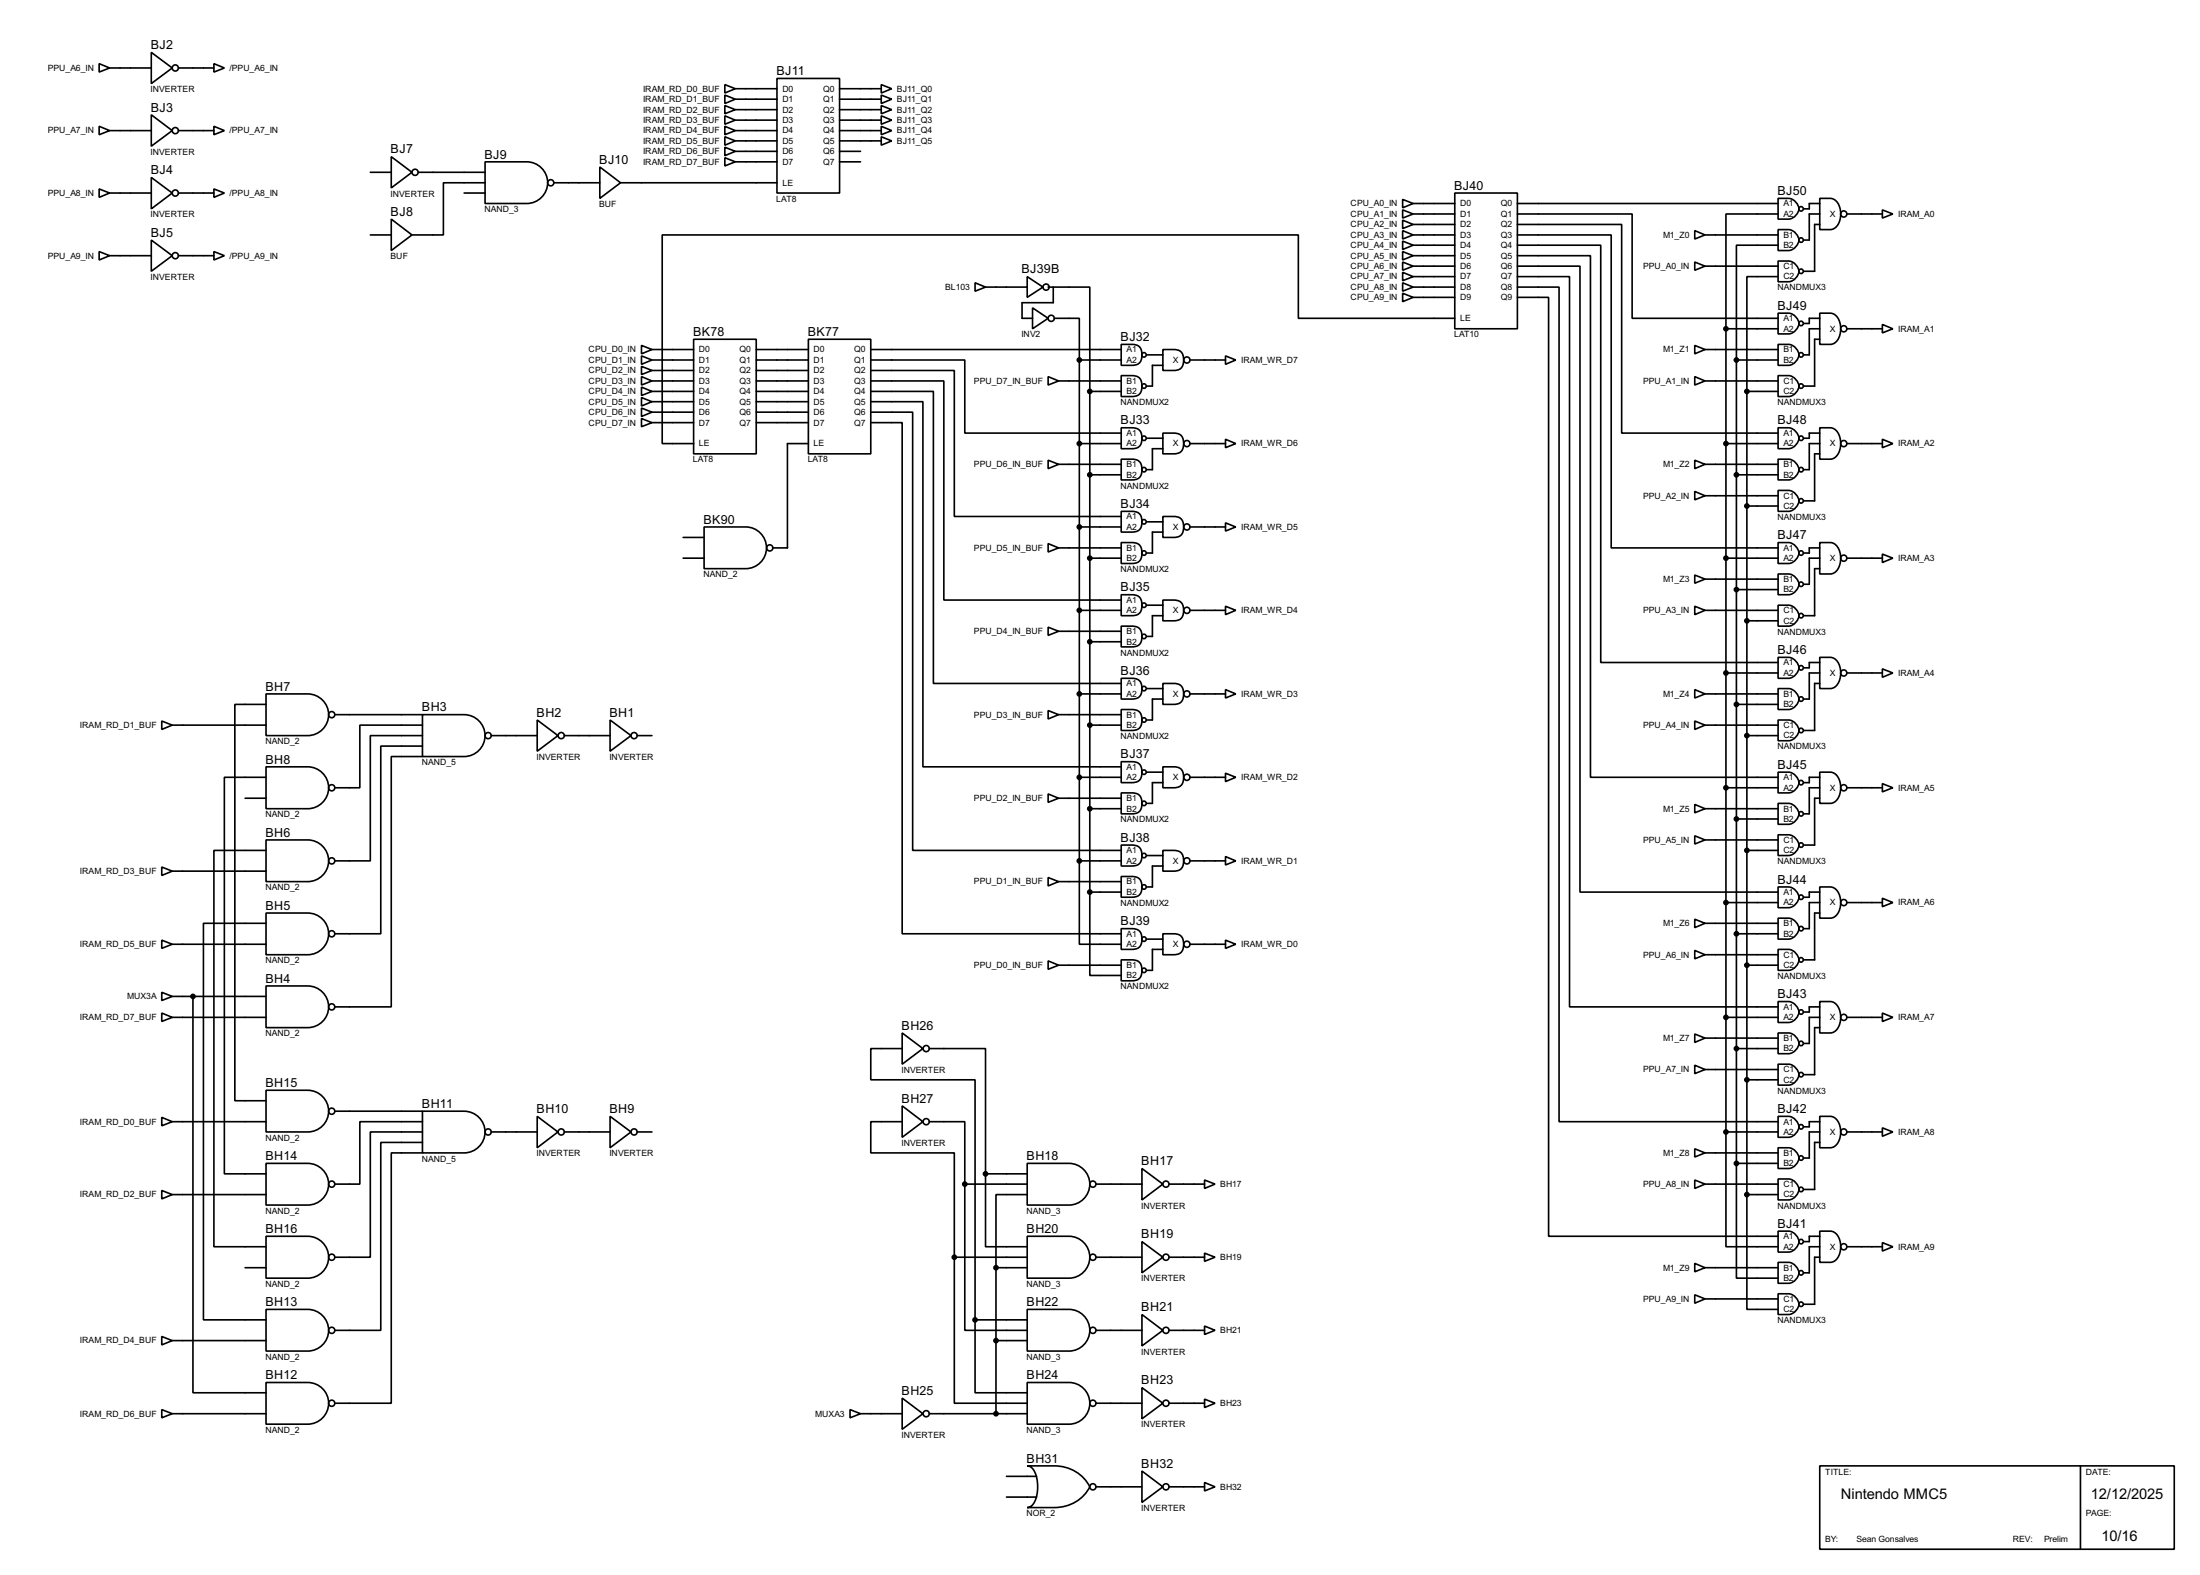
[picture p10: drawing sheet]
<svg xmlns="http://www.w3.org/2000/svg" width="536mm" height="383mm" viewBox="0 0 536 383" stroke-linecap="round" stroke-linejoin="round" font-family="sans-serif">
<g fill="none" stroke="#000" stroke-width=".4">
<path d="M24.2 15.5l2.5 1.1-2.5 1zM26.7 16.6h10.2M36.9 12.8l5.1 3.8-5.1 3.8zM43.5 16.6h8.6M52.1 15.5l2.6 1.1-2.6 1zM189.3 19.1h15.2v27.9h-15.2zM24.2 30.8l2.5 1-2.5 1zM26.7 31.8h10.2M36.9 28l5.1 3.8-5.1 3.8zM43.5 31.8h8.6M52.1 30.8l2.6 1-2.6 1zM95.3 38.2l5.1 3.8-5.1 3.8z"/>
<path d="M118.2 39.4h10.1a5.1 5.1 0 0 1 5.1 5.1 5.1 5.1 0 0 1-5.1 5.1h-10.1zM176.6 20.6l2.5 1-2.5 1.1zM176.6 23.2l2.5 1-2.5 1zM176.6 25.7l2.5 1-2.5 1zM176.6 28.2l2.5 1.1-2.5 1zM176.6 30.8l2.5 1-2.5 1zM176.6 33.3l2.5 1-2.5 1.1zM176.6 35.9l2.5 1-2.5 1zM176.6 38.4l2.5 1-2.5 1zM179.1 31.8h10.2M179.1 21.6h10.2M179.1 24.2h10.2"/>
<path d="M179.1 26.7h10.2M179.1 29.3h10.2M179.1 34.3h10.2M179.1 36.9h10.2M179.1 39.4h10.2M204.5 31.8h10.2M204.5 21.6h10.2M204.5 24.2h10.2M204.5 26.7h10.2M204.5 29.3h10.2M204.5 34.3h10.2M204.5 36.9h5.1"/>
<path d="M204.5 39.4h5.1M214.7 20.6l2.5 1-2.5 1.1zM214.7 23.2l2.5 1-2.5 1zM214.7 25.7l2.5 1-2.5 1zM214.7 28.2l2.5 1.1-2.5 1zM214.7 30.8l2.5 1-2.5 1zM214.7 33.3l2.5 1-2.5 1.1zM24.2 46l2.5 1-2.5 1.1zM26.7 47h10.2M36.9 43.2l5.1 3.8-5.1 3.9zM36.9 58.5l5.1 3.8-5.1 3.8zM43.5 47h8.6"/>
<path d="M52.1 46l2.6 1-2.6 1.1zM90.2 57.2h5.1M90.2 42h5.1M95.3 53.4l5.1 3.8-5.1 3.8zM101.9 42h16.3M113.1 47h5.1M118.2 44.5h-10.2v12.7h-7.6M134.9 44.5h11.2M146.1 40.7l5.1 3.8-5.1 3.8zM151.2 44.5h38.1M341.7 48.6l2.5 1-2.5 1zM341.7 51.1l2.5 1-2.5 1z"/>
<path d="M341.7 53.6l2.5 1.1-2.5 1zM341.7 56.2l2.5 1-2.5 1zM341.7 58.7l2.5 1-2.5 1.1zM344.2 49.6h10.2M344.2 52.1h10.2M344.2 54.7h10.2M344.2 57.2h10.2M344.2 59.7h10.2M354.4 47h15.2v33.1h-15.2zM369.6 52.1h28v25.4h35.5M369.6 54.7h25.4v50.8h38.1M369.6 57.2h22.9v76.2h40.6"/>
<path d="M369.6 59.7h20.3v101.6h43.2M369.6 49.6h63.5M412.8 56.2l2.5 1-2.5 1zM415.3 57.2h17.8M433.1 48.3h2.6a2.51 2.51 0 0 1 2.4 2.2 2.51 2.51 0 0 1-1.9 2.8l-3.1 .1zM433.1 55.9h2.6a2.81 2.81 0 0 1 2.4 3 3 3 0 0 1-2.4 2.1h-2.6zM433.1 52.1h-12.7v28M433.1 59.7h-10.1v28M443.3 48.3h2.5a3.3 3.3 0 0 1 2.6 3.8 3.3 3.3 0 0 1-2.6 3.8h-2.5zM443.3 49.6h-2.6v1.3h-1.2M443.3 52.1h-2.6v6.4h-1.2M443.3 54.7h-1.3v11.4h-2.5"/>
<path d="M449.9 52.1h8.6M458.5 51.1l2.6 1-2.6 1zM24.2 61.3l2.5 1-2.5 1zM26.7 62.3h10.2M43.5 62.3h8.6M52.1 61.3l2.6 1-2.6 1zM237.5 68.9l2.6 1-2.6 1zM240.1 69.9h10.1M250.2 67.4l3.9 2.5-3.9 2.5zM251.5 75l3.8 2.5-3.8 2.6zM255.3 69.9h10.2v25.4M256.6 69.9v3.8h-7.6v3.8h2.5"/>
<path d="M256.8 77.5h6.1v10.2M341.7 61.3l2.5 1-2.5 1zM341.7 63.8l2.5 1-2.5 1zM341.7 66.3l2.5 1.1-2.5 1zM341.7 68.9l2.5 1-2.5 1zM341.7 71.4l2.5 1-2.5 1.1zM344.2 62.3h10.2M344.2 64.8h10.2M344.2 67.4h10.2M344.2 69.9h10.2M344.2 72.4h10.2M354.4 77.5h-38.1v-20.3h-155v50.8h7.7"/>
<path d="M369.6 62.3h17.8v127h45.7M369.6 64.8h15.3v152.4h48.2M369.6 67.4h12.7v177.8h50.8M369.6 69.9h10.2v203.2h53.3M369.6 72.4h7.6v228.6h55.9M412.8 63.8l2.5 1-2.5 1zM415.3 64.8h17.8M433.1 63.6h2.6a2.51 2.51 0 0 1 2.5 2.2 2.51 2.51 0 0 1-2 2.7l-3.1 .1zM433.1 76.3h2.6a2.51 2.51 0 0 1 2.5 2.2 2.51 2.51 0 0 1-2 2.7l-3.1 .1zM433.1 67.4h-7.6v27.9M443.3 76.3h2.5a3.3 3.3 0 0 1 2.6 3.8 3.3 3.3 0 0 1-2.6 3.8h-2.5zM443.3 77.5h-2.6v1.3h-1.2"/>
<path d="M458.5 79l2.6 1.1-2.6 1zM156.3 84.1l2.5 1-2.5 1.1zM156.3 86.7l2.5 1-2.5 1zM156.3 89.2l2.5 1-2.5 1zM156.3 91.7l2.5 1.1-2.5 1zM156.3 94.3l2.5 1-2.5 1zM156.3 96.8l2.5 1-2.5 1.1zM156.3 99.4l2.5 1-2.5 1zM158.8 85.1h10.2M158.8 92.8h10.2M158.8 87.7h10.2M158.8 90.2h10.2"/>
<path d="M158.8 95.3h10.2M158.8 97.8h10.2M169 82.6h15.2v27.9h-15.2zM184.2 85.1h12.7M184.2 92.8h12.7M184.2 87.7h12.7M184.2 90.2h12.7M184.2 95.3h12.7M184.2 97.8h12.7M196.9 82.6h15.2v27.9h-15.2zM212.1 87.7h22.9v17.8h38.1M212.1 90.2h20.4v35.6h40.6"/>
<path d="M212.1 92.8h17.8v53.3h43.2M212.1 95.3h15.3v71.1h45.7M212.1 97.8h12.7v88.9h48.3M212.1 85.1h61M255.3 91.7l2.6 1.1-2.6 1zM257.9 92.8h15.2M262.9 87.7h10.2M262.9 87.7v121.9M265.5 95.3h7.6M265.5 95.3v121.9M273.1 83.9a7.5 7.5 0 0 1 4.1 .3 3.1 3.1 0 0 1 0 4.4 7.5 7.5 0 0 1-4.1 .4zM273.1 91.5a7.5 7.5 0 0 1 4.1 .3 3.1 3.1 0 0 1 0 4.4 7.5 7.5 0 0 1-4.1 .4z"/>
<path d="M279.5 86.4h3.8M283.3 85.1a7.4 7.4 0 0 1 4.1 .3 3.1 3.1 0 0 1 0 4.5 7.4 7.4 0 0 1-4.1 .3zM283.3 89h-2.6v5h-1.2M289.9 87.7h8.6M298.5 86.7l2.5 1-2.5 1zM412.8 91.7l2.5 1.1-2.5 1zM412.8 84.1l2.5 1-2.5 1.1zM415.3 85.1h17.8M415.3 92.8h17.8M420.4 80.1h12.7M420.4 80.1v195.5M423 87.7h10.1"/>
<path d="M423 87.7v195.6M425.5 95.3h7.6M425.5 95.3v195.6M433.1 83.9h2.6a2.54 2.54 0 0 1 2.4 2.2 2.54 2.54 0 0 1-1.9 2.8l-3.1 .1zM433.1 91.5h2.6a2.54 2.54 0 0 1 2.4 2.2 2.54 2.54 0 0 1-1.9 2.8l-3.1 .1zM443.3 80.1h-2.6v6.3h-1.2M443.3 82.6h-1.3v11.4h-2.5M449.9 80.1h8.6M156.3 101.9l2.5 1-2.5 1zM158.8 100.4h10.2M158.8 102.9h10.2M184.2 100.4h12.7"/>
<path d="M184.2 102.9h12.7M196.9 108h-5.1v25.4h-3.5M212.1 100.4h10.2v106.7h50.8M212.1 102.9h7.7v124.5h53.3M255.3 112.1l2.6 1-2.6 1zM257.9 113.1h15.2M262.9 108h10.2M265.5 115.6h7.6M273.1 104.2a7.5 7.5 0 0 1 4.1 .3 3.1 3.1 0 0 1 0 4.4 7.5 7.5 0 0 1-4.1 .4zM273.1 111.8a7.5 7.5 0 0 1 4.1 .3 3.1 3.1 0 0 1 0 4.4 7.6 7.6 0 0 1-4.1 .4zM279.5 106.7h3.8M283.3 105.5a7.4 7.4 0 0 1 4.1 .3 3.1 3.1 0 0 1 0 4.4 7.5 7.5 0 0 1-4.1 .3z"/>
<path d="M283.3 109.3h-2.6v5.1h-1.2M289.9 108h8.6M298.5 107l2.5 1-2.5 1zM412.8 119.7l2.5 1-2.5 1zM412.8 112.1l2.5 1-2.5 1zM415.3 113.1h17.8M420.4 108h12.7M423 115.6h10.1M433.1 104.2h2.6a2.54 2.54 0 0 1 2.4 2.2 2.54 2.54 0 0 1-1.9 2.8l-3.1 .1zM433.1 111.8h2.6a2.51 2.51 0 0 1 2.4 2.2 2.51 2.51 0 0 1-1.9 2.8l-3.1 .1zM433.1 119.4h2.6a2.81 2.81 0 0 1 2.4 3 3 3 0 0 1-2.4 2.1h-2.6zM443.3 104.2h2.5a3.4 3.4 0 0 1 2.6 3.8 3.3 3.3 0 0 1-2.6 3.8h-2.5z"/>
<path d="M443.3 108h-2.6v6.4h-1.2M443.3 105.5h-2.6v1.2h-1.2M443.3 110.5h-1.3v11.5h-2.5M449.9 108h8.6M458.5 107l2.6 1-2.6 1zM166.4 135.9h5.1M166.4 130.9h5.1M171.5 128.3h10.2a5.1 5.1 0 0 1 5 5.1 5.1 5.1 0 0 1-5 5.1h-10.2zM255.3 132.4l2.6 1-2.6 1zM257.9 133.4h15.2M262.9 128.3h10.2M265.5 135.9h7.6"/>
<path d="M273.1 124.5a7.5 7.5 0 0 1 4.1 .3 3.1 3.1 0 0 1 0 4.4 7.6 7.6 0 0 1-4.1 .4zM273.1 132.1a7.5 7.5 0 0 1 4.1 .3 3.1 3.1 0 0 1 0 4.5 7.5 7.5 0 0 1-4.1 .3zM279.5 127.1h3.8M283.3 125.8a7.4 7.4 0 0 1 4.1 .3 3.1 3.1 0 0 1 0 4.4 7.4 7.4 0 0 1-4.1 .4zM283.3 129.6h-2.6v5.1h-1.2M289.9 128.3h8.6M298.5 127.3l2.5 1-2.5 1zM415.3 120.7h17.8M420.4 135.9h12.7M425.5 123.2h7.6M433.1 132.1h2.6a2.81 2.81 0 0 1 2.4 3 3 3 0 0 1-2.4 2.1h-2.6zM433.1 139.8h2.6a2.51 2.51 0 0 1 2.5 2.2 2.51 2.51 0 0 1-2 2.7l-3.1 .1z"/>
<path d="M443.3 132.1h2.5a3.3 3.3 0 0 1 2.6 3.8 3.4 3.4 0 0 1-2.6 3.9h-2.5zM443.3 135.9h-2.6v6.4h-1.2M443.3 133.4h-2.6v1.3h-1.2M443.3 138.5h-1.3v11.4h-2.5M449.9 135.9h8.6M458.5 134.9l2.6 1-2.6 1.1zM255.3 152.7l2.6 1-2.6 1zM257.9 153.7h15.2M262.9 148.6h10.2M265.5 156.3h7.6M273.1 144.8a7.5 7.5 0 0 1 4.1 .3 3.1 3.1 0 0 1 0 4.5 7.5 7.5 0 0 1-4.1 .3zM273.1 152.5a7.6 7.6 0 0 1 4.1 .3 3.1 3.1 0 0 1 0 4.4 7.5 7.5 0 0 1-4.1 .3z"/>
<path d="M279.5 147.4h3.8M283.3 146.1a7.5 7.5 0 0 1 4.1 .3 3.1 3.1 0 0 1 0 4.4 7.4 7.4 0 0 1-4.1 .4zM283.3 149.9h-2.6v5.1h-1.2M289.9 148.6h8.6M298.5 147.6l2.5 1-2.5 1.1zM412.8 147.6l2.5 1-2.5 1.1zM412.8 140l2.5 1-2.5 1zM415.3 141h17.8M415.3 148.6h17.8M423 143.6h10.1M425.5 151.2h7.6M433.1 147.4h2.6a2.54 2.54 0 0 1 2.4 2.2 2.54 2.54 0 0 1-1.9 2.8l-3.1 .1z"/>
<path d="M39.4 175.6l2.6 1-2.6 1zM42 176.6h22.8M64.8 169h10.2a5.1 5.1 0 0 1 5.1 5 5.1 5.1 0 0 1-5.1 5.1h-10.2zM64.8 171.5h-7.6v96.5h7.6M81.6 174h21.3M102.9 174h10.2a5.1 5.1 0 0 1 5.1 5.1 5.1 5.1 0 0 1-5.1 5.1h-10.2zM102.9 176.6h-15.2v15.2h-6.1M102.9 179.1h-12.7v30.5h-8.6M119.7 179.1h11.2M130.9 175.3l5 3.8-5 3.8zM137.5 179.1h11.1M148.6 175.3l5.1 3.8-5.1 3.8z"/>
<path d="M155.2 179.1h3.6M255.3 173l2.6 1-2.6 1.1zM257.9 174h15.2M262.9 169h10.2M265.5 176.6h7.6M273.1 165.2a7.6 7.6 0 0 1 4.1 .3 3.1 3.1 0 0 1 0 4.4 7.5 7.5 0 0 1-4.1 .3zM273.1 172.8a7.5 7.5 0 0 1 4.1 .3 3.1 3.1 0 0 1 0 4.4 7.5 7.5 0 0 1-4.1 .4zM279.5 167.7h3.8M283.3 166.4a7.4 7.4 0 0 1 4.1 .3 3.1 3.1 0 0 1 0 4.5 7.4 7.4 0 0 1-4.1 .3zM283.3 170.2h-2.6v5.1h-1.2M289.9 169h8.6M298.5 167.9l2.5 1.1-2.5 1z"/>
<path d="M412.8 175.6l2.5 1-2.5 1zM412.8 167.9l2.5 1.1-2.5 1zM415.3 169h17.8M415.3 176.6h17.8M420.4 163.9h12.7M423 171.5h10.1M425.5 179.1h7.6M433.1 160.1h2.6a2.54 2.54 0 0 1 2.4 2.2 2.54 2.54 0 0 1-1.9 2.8l-3.1 .1zM433.1 167.7h2.6a2.54 2.54 0 0 1 2.4 2.2 2.54 2.54 0 0 1-1.9 2.8l-3.1 .1zM433.1 175.3h2.6a2.51 2.51 0 0 1 2.4 2.2 2.51 2.51 0 0 1-1.9 2.8l-3.1 .1zM443.3 160.1h2.5a3.3 3.3 0 0 1 2.6 3.8 3.3 3.3 0 0 1-2.6 3.8h-2.5zM443.3 163.9h-2.6v6.3h-1.2"/>
<path d="M443.3 161.3h-2.6v1.3h-1.2M443.3 166.4h-1.3v11.5h-2.5M449.9 163.9h8.6M458.5 162.9l2.6 1-2.6 1zM59.7 194.4h5.1M64.8 186.7h10.2a5.1 5.1 0 0 1 5.1 5.1 5.1 5.1 0 0 1-5.1 5.1h-10.2zM64.8 189.3h-10.1v96.5h10.1M102.9 184.2h-7.6v61h-13.7M102.9 181.7h-10.1v45.7h-11.2M255.3 193.3l2.6 1.1-2.6 1zM257.9 194.4h15.2M262.9 189.3h10.2"/>
<path d="M265.5 196.9h7.6M273.1 185.5a7.5 7.5 0 0 1 4.1 .3 3.1 3.1 0 0 1 0 4.4 7.5 7.5 0 0 1-4.1 .4zM273.1 193.1a7.5 7.5 0 0 1 4.1 .3 3.1 3.1 0 0 1 0 4.4 7.5 7.5 0 0 1-4.1 .4zM279.5 188h3.8M283.3 186.7a7.4 7.4 0 0 1 4.1 .3 3.1 3.1 0 0 1 0 4.5 7.4 7.4 0 0 1-4.1 .3zM283.3 190.6h-2.6v5h-1.2M289.9 189.3h8.6M298.5 188.3l2.5 1-2.5 1zM412.8 195.9l2.5 1-2.5 1zM415.3 196.9h17.8M420.4 191.8h12.7M423 199.4h10.1"/>
<path d="M433.1 188h2.6a2.51 2.51 0 0 1 2.4 2.2 2.51 2.51 0 0 1-1.9 2.8l-3.1 .1zM433.1 195.6h2.6a2.81 2.81 0 0 1 2.4 3 3 3 0 0 1-2.4 2.1h-2.6zM443.3 188h2.5a3.3 3.3 0 0 1 2.6 3.8 3.3 3.3 0 0 1-2.6 3.8h-2.5zM443.3 191.8h-2.6v6.4h-1.2M443.3 189.3h-2.6v1.3h-1.2M443.3 194.4h-1.3v11.4h-2.5M449.9 191.8h8.6M458.5 190.8l2.6 1-2.6 1zM39.4 211.1l2.6 1-2.6 1.1zM42 212.1h22.8M64.8 204.5h10.2a5.1 5.1 0 0 1 5.1 5.1 5.1 5.1 0 0 1-5.1 5.1h-10.2zM64.8 207.1h-12.7v96.5h12.7"/>
<path d="M255.3 213.7l2.6 1-2.6 1zM257.9 214.7h15.2M262.9 209.6v20.3h10.2M262.9 209.6h10.2M265.5 217.2v20.3h7.6M265.5 217.2h7.6M273.1 205.8a7.5 7.5 0 0 1 4.1 .3 3.1 3.1 0 0 1 0 4.4 7.5 7.5 0 0 1-4.1 .4zM273.1 213.4a7.5 7.5 0 0 1 4.1 .3 3.1 3.1 0 0 1 0 4.4 7.6 7.6 0 0 1-4.1 .4zM279.5 208.3h3.8M283.3 207.1a7.4 7.4 0 0 1 4.1 .3 3.1 3.1 0 0 1 0 4.4 7.5 7.5 0 0 1-4.1 .3zM283.3 210.9h-2.6v5.1h-1.2M289.9 209.6h8.6"/>
<path d="M298.5 208.6l2.5 1-2.5 1zM412.8 203.5l2.5 1-2.5 1zM415.3 204.5h17.8M420.4 219.8h12.7M425.5 207.1h7.6M433.1 203.3h2.6a2.51 2.51 0 0 1 2.5 2.2 2.51 2.51 0 0 1-2 2.7l-3.1 .1zM433.1 216h2.6a2.51 2.51 0 0 1 2.5 2.2 2.51 2.51 0 0 1-2 2.7l-3.1 .1zM443.3 216h2.5a3.3 3.3 0 0 1 2.6 3.8 3.3 3.3 0 0 1-2.6 3.8h-2.5zM443.3 219.8h-2.6v6.3h-1.2M443.3 217.2h-2.6v1.3h-1.2M449.9 219.8h8.6M458.5 218.7l2.6 1.1-2.6 1z"/>
<path d="M39.4 228.9l2.6 1-2.6 1zM42 229.9h22.8M64.8 222.3h10.2a5.1 5.1 0 0 1 5.1 5.1 5.1 5.1 0 0 1-5.1 5.1h-10.2zM64.8 224.8h-15.2v96.6h15.2M255.3 234l2.6 1-2.6 1zM257.9 235h15.2M273.1 226.1a7.5 7.5 0 0 1 4.1 .3 3.1 3.1 0 0 1 0 4.4 7.6 7.6 0 0 1-4.1 .4zM273.1 233.7a7.5 7.5 0 0 1 4.1 .3 3.1 3.1 0 0 1 0 4.5 7.5 7.5 0 0 1-4.1 .3zM279.5 228.7h3.8M283.3 227.4a7.4 7.4 0 0 1 4.1 .3 3.1 3.1 0 0 1 0 4.4 7.4 7.4 0 0 1-4.1 .4zM283.3 231.2h-2.6v5.1h-1.2M289.9 229.9h8.6"/>
<path d="M298.5 228.9l2.5 1-2.5 1zM412.8 231.4l2.5 1.1-2.5 1zM412.8 223.8l2.5 1-2.5 1.1zM415.3 224.8h17.8M415.3 232.5h17.8M423 227.4h10.1M425.5 235h7.6M433.1 223.6h2.6a2.54 2.54 0 0 1 2.4 2.2 2.54 2.54 0 0 1-1.9 2.8l-3.1 .1zM433.1 231.2h2.6a2.54 2.54 0 0 1 2.4 2.2 2.54 2.54 0 0 1-1.9 2.8l-3.1 .1zM443.3 222.3h-1.3v11.4h-2.5M39.4 241.6l2.6 1-2.6 1zM39.4 246.7l2.6 1-2.6 1z"/>
<path d="M42 242.6h22.8M42 247.7h22.8M47 242.6v96.5h17.8M64.8 240.1h10.2a5.1 5.1 0 0 1 5.1 5 5.1 5.1 0 0 1-5.1 5.1h-10.2zM219.8 251.5l5 3.8-5 3.8zM219.8 255.3h-7.7v7.6h25.4v58.5M226.4 255.3h13.7v30.5M412.8 259.4l2.5 1-2.5 1zM412.8 251.8l2.5 1-2.5 1zM415.3 252.8h17.8M420.4 247.7h12.7M423 255.3h10.1"/>
<path d="M433.1 243.9h2.6a2.54 2.54 0 0 1 2.4 2.2 2.54 2.54 0 0 1-1.9 2.8l-3.1 .1zM433.1 251.5h2.6a2.51 2.51 0 0 1 2.4 2.2 2.51 2.51 0 0 1-1.9 2.8l-3.1 .1zM433.1 259.1h2.6a2.81 2.81 0 0 1 2.4 3 3 3 0 0 1-2.4 2.1h-2.6zM443.3 243.9h2.5a3.4 3.4 0 0 1 2.6 3.8 3.3 3.3 0 0 1-2.6 3.8h-2.5zM443.3 247.7h-2.6v6.4h-1.2M443.3 245.2h-2.6v1.2h-1.2M443.3 250.2h-1.3v11.5h-2.5M449.9 247.7h8.6M458.5 246.7l2.6 1-2.6 1zM39.4 272.1l2.6 1-2.6 1zM42 273.1h22.8M64.8 265.5h10.2a5.1 5.1 0 0 1 5.1 5 5.1 5.1 0 0 1-5.1 5.1h-10.2z"/>
<path d="M81.6 270.6h21.3M102.9 270.6h10.2a5.1 5.1 0 0 1 5.1 5 5.1 5.1 0 0 1-5.1 5.1h-10.2zM102.9 273.1h-15.2v15.2h-6.1M102.9 275.6h-12.7v30.5h-8.6M102.9 278.2h-10.1v45.7h-11.2M119.7 275.6h11.2M130.9 271.8l5 3.8-5 3.9zM137.5 275.6h11.1M148.6 271.8l5.1 3.8-5.1 3.9zM155.2 275.6h3.6M219.8 269.3l5 3.8-5 3.8zM219.8 273.1h-7.7v7.6h20.4v25.4"/>
<path d="M226.4 273.1h8.6v15.2M412.8 279.7l2.5 1-2.5 1zM415.3 260.4h17.8M420.4 275.6v28h12.7M420.4 275.6h12.7M425.5 262.9h7.6M433.1 271.8h2.6a2.81 2.81 0 0 1 2.4 3 3 3 0 0 1-2.4 2.1h-2.6zM433.1 279.5h2.6a2.51 2.51 0 0 1 2.5 2.2 2.51 2.51 0 0 1-2 2.7l-3.1 .1zM443.3 271.8h2.5a3.3 3.3 0 0 1 2.6 3.8 3.4 3.4 0 0 1-2.6 3.9h-2.5zM443.3 275.6h-2.6v6.4h-1.2M443.3 273.1h-2.6v1.3h-1.2M443.3 278.2h-1.3v11.4h-2.5"/>
<path d="M449.9 275.6h8.6M458.5 274.6l2.6 1-2.6 1.1zM39.4 289.9l2.6 1-2.6 1zM42 290.9h22.8M64.8 283.3h10.2a5.1 5.1 0 0 1 5.1 5 5.1 5.1 0 0 1-5.1 5.1h-10.2zM102.9 280.7h-7.6v61h-13.7M235 288.3v35.6h15.2M235 288.3h15.2M240.1 285.8v17.8h10.1M240.1 285.8h10.1M250.2 283.3h10.2a5.1 5.1 0 0 1 5.1 5 5.1 5.1 0 0 1-5.1 5.1h-10.2zM250.2 290.9h-7.6v17.8"/>
<path d="M267 288.3h11.2M278.2 284.5l5.1 3.8-5.1 3.9zM284.8 288.3h8.6M293.4 287.3l2.6 1-2.6 1.1zM412.8 287.3l2.5 1-2.5 1.1zM415.3 288.3h17.8M415.3 280.7h17.8M423 283.3v27.9h10.1M423 283.3h10.1M425.5 290.9v27.9h7.6M425.5 290.9h7.6M433.1 287.1h2.6a2.54 2.54 0 0 1 2.4 2.2 2.54 2.54 0 0 1-1.9 2.8l-3.1 .1z"/>
<path d="M433.1 299.8h2.6a2.54 2.54 0 0 1 2.4 2.2 2.54 2.54 0 0 1-1.9 2.8l-3.1 .1zM443.3 299.8h2.5a3.3 3.3 0 0 1 2.6 3.8 3.3 3.3 0 0 1-2.6 3.8h-2.5zM59.7 308.7h5.1M64.8 301h10.2a5.1 5.1 0 0 1 5.1 5.1 5.1 5.1 0 0 1-5.1 5.1h-10.2zM64.8 318.8h10.2a5.1 5.1 0 0 1 5.1 5.1 5.1 5.1 0 0 1-5.1 5.1h-10.2zM232.5 306.1v35.6h17.7M232.5 306.1h17.7M242.6 308.7h7.6M242.6 308.7v35.5M250.2 301h10.2a5.1 5.1 0 0 1 5.1 5.1 5.1 5.1 0 0 1-5.1 5.1h-10.2zM250.2 318.8h10.2a5.1 5.1 0 0 1 5.1 5.1 5.1 5.1 0 0 1-5.1 5.1h-10.2zM267 306.1h11.2"/>
<path d="M278.2 302.3l5.1 3.8-5.1 3.8zM284.8 306.1h8.6M293.4 305.1l2.6 1-2.6 1zM412.8 315.3l2.5 1-2.5 1zM412.8 307.6l2.5 1.1-2.5 1zM415.3 308.7h17.8M415.3 316.3h17.8M433.1 307.4h2.6a2.54 2.54 0 0 1 2.4 2.2 2.54 2.54 0 0 1-1.9 2.8l-3.1 .1zM433.1 315h2.6a2.51 2.51 0 0 1 2.4 2.2 2.51 2.51 0 0 1-1.9 2.8l-3.1 .1zM443.3 306.1h-1.3v11.5h-2.5M443.3 303.6h-2.6v6.3h-1.2M443.3 301h-2.6v1.3h-1.2"/>
<path d="M449.9 303.6h8.6M458.5 302.6l2.6 1-2.6 1zM39.4 325.4l2.6 1-2.6 1.1zM42 326.4h22.8M64.8 336.6h10.2a5.1 5.1 0 0 1 5.1 5.1 5.1 5.1 0 0 1-5.1 5.1h-10.2zM237.5 321.4v17.7h12.7M237.5 321.4h12.7M242.6 326.4h7.6M250.2 336.6h10.2a5.1 5.1 0 0 1 5.1 5.1 5.1 5.1 0 0 1-5.1 5.1h-10.2zM267 323.9h11.2M278.2 320.1l5.1 3.8-5.1 3.8zM278.2 337.9l5.1 3.8-5.1 3.8z"/>
<path d="M284.8 323.9h8.6M293.4 322.9l2.6 1-2.6 1zM39.4 343.2l2.6 1-2.6 1zM42 344.2h22.8M207.1 343.2l2.5 1-2.5 1zM209.6 344.2h10.2M219.8 340.4l5 3.8-5 3.8zM226.4 344.2h23.8M245.2 359.5h7.3M250.2 356.9h6.6a9.5 9.5 0 0 1 8.7 5.1 9.5 9.5 0 0 1-8.7 5.1h-6.6a3.2 3.2 0 0 0 2.4-3.2 7.8 7.8 0 0 0-1.3-6.6zM267 341.7h11.2M278.2 358.2l5.1 3.8-5.1 3.8z"/>
<path d="M284.8 341.7h8.6M293.4 340.7l2.6 1-2.6 1zM443.3 356.9h86.3v20.3h-86.3zM506.8 356.9v20.3M245.2 364.5h7.3M267 362h11.2M284.8 362h8.6M293.4 361l2.6 1-2.6 1z"/>
<circle cx="42.7" cy="16.6" r=".75"/>
<circle cx="42.7" cy="31.8" r=".75"/>
<circle cx="42.7" cy="47" r=".75"/>
<circle cx="101.1" cy="42" r=".75"/>
<circle cx="134.1" cy="44.5" r=".75"/>
<circle cx="438.7" cy="50.9" r=".55"/>
<circle cx="438.7" cy="58.5" r=".55"/>
<circle cx="449.1" cy="52.1" r=".75"/>
<circle cx="42.7" cy="62.3" r=".75"/>
<circle cx="254.8" cy="69.9" r=".75"/>
<circle cx="256" cy="77.5" r=".75"/>
<circle cx="438.7" cy="78.8" r=".55"/>
<circle cx="438.7" cy="66.1" r=".55"/>
<circle cx="278.6" cy="94" r=".55"/>
<circle cx="278.6" cy="86.4" r=".55"/>
<circle cx="289.1" cy="87.7" r=".75"/>
<circle cx="438.7" cy="86.4" r=".55"/>
<circle cx="438.7" cy="94" r=".55"/>
<circle cx="449.1" cy="80.1" r=".75"/>
<circle cx="278.6" cy="106.7" r=".55"/>
<circle cx="278.6" cy="114.4" r=".55"/>
<circle cx="289.1" cy="108" r=".75"/>
<circle cx="438.7" cy="106.7" r=".55"/>
<circle cx="438.7" cy="114.4" r=".55"/>
<circle cx="449.1" cy="108" r=".75"/>
<circle cx="187.5" cy="133.4" r=".75"/>
<circle cx="278.6" cy="127.1" r=".55"/>
<circle cx="278.6" cy="134.7" r=".55"/>
<circle cx="289.1" cy="128.3" r=".75"/>
<circle cx="438.7" cy="134.7" r=".55"/>
<circle cx="438.7" cy="122" r=".55"/>
<circle cx="449.1" cy="135.9" r=".75"/>
<circle cx="278.6" cy="147.4" r=".55"/>
<circle cx="278.6" cy="155" r=".55"/>
<circle cx="289.1" cy="148.6" r=".75"/>
<circle cx="438.7" cy="142.3" r=".55"/>
<circle cx="438.7" cy="149.9" r=".55"/>
<circle cx="80.8" cy="174" r=".75"/>
<circle cx="118.9" cy="179.1" r=".75"/>
<circle cx="136.7" cy="179.1" r=".75"/>
<circle cx="154.4" cy="179.1" r=".75"/>
<circle cx="278.6" cy="175.3" r=".55"/>
<circle cx="278.6" cy="167.7" r=".55"/>
<circle cx="289.1" cy="169" r=".75"/>
<circle cx="438.7" cy="170.2" r=".55"/>
<circle cx="438.7" cy="162.6" r=".55"/>
<circle cx="438.7" cy="177.9" r=".55"/>
<circle cx="449.1" cy="163.9" r=".75"/>
<circle cx="80.8" cy="191.8" r=".75"/>
<circle cx="278.6" cy="188" r=".55"/>
<circle cx="278.6" cy="195.6" r=".55"/>
<circle cx="289.1" cy="189.3" r=".75"/>
<circle cx="438.7" cy="198.2" r=".55"/>
<circle cx="438.7" cy="190.6" r=".55"/>
<circle cx="449.1" cy="191.8" r=".75"/>
<circle cx="80.8" cy="209.6" r=".75"/>
<circle cx="278.6" cy="216" r=".55"/>
<circle cx="278.6" cy="208.3" r=".55"/>
<circle cx="289.1" cy="209.6" r=".75"/>
<circle cx="438.7" cy="218.5" r=".55"/>
<circle cx="438.7" cy="205.8" r=".55"/>
<circle cx="449.1" cy="219.8" r=".75"/>
<circle cx="80.8" cy="227.4" r=".75"/>
<circle cx="278.6" cy="228.7" r=".55"/>
<circle cx="278.6" cy="236.3" r=".55"/>
<circle cx="289.1" cy="229.9" r=".75"/>
<circle cx="438.7" cy="233.7" r=".55"/>
<circle cx="438.7" cy="226.1" r=".55"/>
<circle cx="80.8" cy="245.2" r=".75"/>
<circle cx="225.6" cy="255.3" r=".75"/>
<circle cx="438.7" cy="246.4" r=".55"/>
<circle cx="438.7" cy="254.1" r=".55"/>
<circle cx="449.1" cy="247.7" r=".75"/>
<circle cx="80.8" cy="270.6" r=".75"/>
<circle cx="118.9" cy="275.6" r=".75"/>
<circle cx="136.7" cy="275.6" r=".75"/>
<circle cx="154.4" cy="275.6" r=".75"/>
<circle cx="225.6" cy="273.1" r=".75"/>
<circle cx="438.7" cy="274.4" r=".55"/>
<circle cx="438.7" cy="261.7" r=".55"/>
<circle cx="449.1" cy="275.6" r=".75"/>
<circle cx="80.8" cy="288.3" r=".75"/>
<circle cx="266.2" cy="288.3" r=".75"/>
<circle cx="284" cy="288.3" r=".75"/>
<circle cx="438.7" cy="282" r=".55"/>
<circle cx="438.7" cy="289.6" r=".55"/>
<circle cx="80.8" cy="306.1" r=".75"/>
<circle cx="266.2" cy="306.1" r=".75"/>
<circle cx="284" cy="306.1" r=".75"/>
<circle cx="438.7" cy="309.9" r=".55"/>
<circle cx="438.7" cy="302.3" r=".55"/>
<circle cx="438.7" cy="317.6" r=".55"/>
<circle cx="449.1" cy="303.6" r=".75"/>
<circle cx="80.8" cy="323.9" r=".75"/>
<circle cx="266.2" cy="323.9" r=".75"/>
<circle cx="284" cy="323.9" r=".75"/>
<circle cx="80.8" cy="341.7" r=".75"/>
<circle cx="225.6" cy="344.2" r=".75"/>
<circle cx="266.2" cy="341.7" r=".75"/>
<circle cx="284" cy="341.7" r=".75"/>
<circle cx="266.2" cy="362" r=".75"/>
<circle cx="284" cy="362" r=".75"/>
</g>
<g fill="#000" stroke="#000" stroke-width=".4">
<circle cx="262.9" cy="87.7" r=".5"/>
<circle cx="265.4" cy="95.3" r=".5"/>
<circle cx="420.4" cy="80.1" r=".5"/>
<circle cx="422.9" cy="87.7" r=".5"/>
<circle cx="425.5" cy="95.3" r=".5"/>
<circle cx="262.9" cy="108" r=".5"/>
<circle cx="265.4" cy="115.6" r=".5"/>
<circle cx="420.4" cy="108" r=".5"/>
<circle cx="422.9" cy="115.6" r=".5"/>
<circle cx="262.9" cy="128.3" r=".5"/>
<circle cx="265.4" cy="135.9" r=".5"/>
<circle cx="420.4" cy="135.9" r=".5"/>
<circle cx="425.5" cy="123.2" r=".5"/>
<circle cx="262.9" cy="148.6" r=".5"/>
<circle cx="265.4" cy="156.3" r=".5"/>
<circle cx="422.9" cy="143.6" r=".5"/>
<circle cx="425.5" cy="151.2" r=".5"/>
<circle cx="262.9" cy="169" r=".5"/>
<circle cx="265.4" cy="176.6" r=".5"/>
<circle cx="420.4" cy="163.9" r=".5"/>
<circle cx="422.9" cy="171.5" r=".5"/>
<circle cx="425.5" cy="179.1" r=".5"/>
<circle cx="262.9" cy="189.3" r=".5"/>
<circle cx="265.4" cy="196.9" r=".5"/>
<circle cx="420.4" cy="191.8" r=".5"/>
<circle cx="422.9" cy="199.4" r=".5"/>
<circle cx="262.9" cy="209.6" r=".5"/>
<circle cx="265.4" cy="217.2" r=".5"/>
<circle cx="420.4" cy="219.8" r=".5"/>
<circle cx="425.5" cy="207.1" r=".5"/>
<circle cx="422.9" cy="227.4" r=".5"/>
<circle cx="425.5" cy="235" r=".5"/>
<circle cx="47" cy="242.6" r=".5"/>
<circle cx="420.4" cy="247.7" r=".5"/>
<circle cx="422.9" cy="255.3" r=".5"/>
<circle cx="420.4" cy="275.6" r=".5"/>
<circle cx="425.5" cy="262.9" r=".5"/>
<circle cx="235" cy="288.3" r=".5"/>
<circle cx="240" cy="285.8" r=".5"/>
<circle cx="422.9" cy="283.3" r=".5"/>
<circle cx="425.5" cy="290.9" r=".5"/>
<circle cx="232.4" cy="306.1" r=".5"/>
<circle cx="242.6" cy="308.7" r=".5"/>
<circle cx="237.5" cy="321.4" r=".5"/>
<circle cx="242.6" cy="326.4" r=".5"/>
<circle cx="242.6" cy="344.2" r=".5"/>
</g>
<g font-size="4">
<text x="448.4" y="365.1">Nintendo MMC5</text>
<text x="509.3" y="365.1">12/12/2025</text>
<text x="511.9" y="375.2">10/16</text>
</g>
<g font-size="3.4">
<text x="36.7" y="12">BJ2</text>
<text x="189.1" y="18.3">BJ11</text>
<text x="36.7" y="27.2">BJ3</text>
<text x="95.2" y="37.4">BJ7</text>
<text x="118" y="38.6">BJ9</text>
<text x="146" y="39.9">BJ10</text>
<text x="36.7" y="42.4">BJ4</text>
<text x="354.2" y="46.2">BJ40</text>
<text x="433" y="47.5">BJ50</text>
<text x="95.2" y="52.6">BJ8</text>
<text x="36.7" y="57.7">BJ5</text>
<text x="248.8" y="66.6">BJ39B</text>
<text x="433" y="75.5">BJ49</text>
<text x="168.8" y="81.8">BK78</text>
<text x="196.8" y="81.8">BK77</text>
<text x="273" y="83.1">BJ32</text>
<text x="273" y="103.4">BJ33</text>
<text x="433" y="103.4">BJ48</text>
<text x="273" y="123.7">BJ34</text>
<text x="171.4" y="127.5">BK90</text>
<text x="433" y="131.3">BJ47</text>
<text x="273" y="144">BJ35</text>
<text x="433" y="159.3">BJ46</text>
<text x="273" y="164.4">BJ36</text>
<text x="64.7" y="168.2">BH7</text>
<text x="102.8" y="173.2">BH3</text>
<text x="130.7" y="174.5">BH2</text>
<text x="148.5" y="174.5">BH1</text>
<text x="64.7" y="185.9">BH8</text>
<text x="273" y="184.7">BJ37</text>
<text x="433" y="187.2">BJ45</text>
<text x="64.7" y="203.7">BH6</text>
<text x="273" y="205">BJ38</text>
<text x="433" y="215.2">BJ44</text>
<text x="64.7" y="221.5">BH5</text>
<text x="273" y="225.3">BJ39</text>
<text x="64.7" y="239.3">BH4</text>
<text x="433" y="243.1">BJ43</text>
<text x="219.6" y="250.7">BH26</text>
<text x="64.7" y="264.7">BH15</text>
<text x="102.8" y="269.8">BH11</text>
<text x="219.6" y="268.5">BH27</text>
<text x="130.7" y="271">BH10</text>
<text x="148.5" y="271">BH9</text>
<text x="433" y="271">BJ42</text>
<text x="64.7" y="282.5">BH14</text>
<text x="250.1" y="282.5">BH18</text>
<text x="278" y="283.7">BH17</text>
<text x="433" y="299">BJ41</text>
<text x="64.7" y="300.2">BH16</text>
<text x="250.1" y="300.2">BH20</text>
<text x="278" y="301.5">BH19</text>
<text x="64.7" y="318">BH13</text>
<text x="250.1" y="318">BH22</text>
<text x="278" y="319.3">BH21</text>
<text x="64.7" y="335.8">BH12</text>
<text x="250.1" y="335.8">BH24</text>
<text x="219.6" y="339.6">BH25</text>
<text x="278" y="337.1">BH23</text>
<text x="250.1" y="356.1">BH31</text>
<text x="278" y="357.4">BH32</text>
</g>
<g font-size="2.4">
<text x="11.6" y="17.2">PPU_A6_IN</text>
<text x="55.9" y="17.2">/PPU_A6_IN</text>
<text x="36.7" y="22.5">INVERTER</text>
<text x="156.6" y="22.3">IRAM_RD_D0_BUF</text>
<text x="190.6" y="22.3">D0</text>
<text x="200.5" y="22.3">Q0</text>
<text x="218.5" y="22.3">BJ11_Q0</text>
<text x="156.6" y="24.8">IRAM_RD_D1_BUF</text>
<text x="156.6" y="27.4">IRAM_RD_D2_BUF</text>
<text x="156.6" y="30">IRAM_RD_D3_BUF</text>
<text x="190.6" y="24.8">D1</text>
<text x="190.6" y="27.4">D2</text>
<text x="190.6" y="30">D3</text>
<text x="200.5" y="24.8">Q1</text>
<text x="200.5" y="27.4">Q2</text>
<text x="200.5" y="30">Q3</text>
<text x="218.5" y="24.8">BJ11_Q1</text>
<text x="218.5" y="27.4">BJ11_Q2</text>
<text x="218.5" y="30">BJ11_Q3</text>
<text x="11.6" y="32.5">PPU_A7_IN</text>
<text x="55.9" y="32.5">/PPU_A7_IN</text>
<text x="156.6" y="32.5">IRAM_RD_D4_BUF</text>
<text x="156.6" y="35">IRAM_RD_D5_BUF</text>
<text x="190.6" y="32.5">D4</text>
<text x="190.6" y="35">D5</text>
<text x="200.5" y="32.5">Q4</text>
<text x="200.5" y="35">Q5</text>
<text x="218.5" y="32.5">BJ11_Q4</text>
<text x="218.5" y="35">BJ11_Q5</text>
<text x="36.7" y="37.7">INVERTER</text>
<text x="156.6" y="37.5">IRAM_RD_D6_BUF</text>
<text x="156.6" y="40.1">IRAM_RD_D7_BUF</text>
<text x="190.6" y="37.5">D6</text>
<text x="190.6" y="40.1">D7</text>
<text x="200.5" y="37.5">Q6</text>
<text x="200.5" y="40.1">Q7</text>
<text x="11.6" y="47.7">PPU_A8_IN</text>
<text x="55.9" y="47.7">/PPU_A8_IN</text>
<text x="95.1" y="47.9">INVERTER</text>
<text x="190.6" y="45.2">LE</text>
<text x="36.7" y="52.9">INVERTER</text>
<text x="118" y="51.6">NAND_3</text>
<text x="145.9" y="50.4">BUF</text>
<text x="189.1" y="49.1">LAT8</text>
<text x="329" y="50.2">CPU_A0_IN</text>
<text x="329" y="52.8">CPU_A1_IN</text>
<text x="355.7" y="50.2">D0</text>
<text x="355.7" y="52.8">D1</text>
<text x="365.6" y="50.2">Q0</text>
<text x="365.6" y="52.8">Q1</text>
<text x="434.4" y="50.2">A1</text>
<text x="434.4" y="52.8">A2</text>
<text x="445.7" y="52.8">X</text>
<text x="462.3" y="52.8">IRAM_A0</text>
<text x="329" y="55.4">CPU_A2_IN</text>
<text x="329" y="57.9">CPU_A3_IN</text>
<text x="355.7" y="55.4">D2</text>
<text x="355.7" y="57.9">D3</text>
<text x="365.6" y="55.4">Q2</text>
<text x="365.6" y="57.9">Q3</text>
<text x="405.1" y="57.9">M1_Z0</text>
<text x="434.4" y="57.9">B1</text>
<text x="11.6" y="62.9">PPU_A9_IN</text>
<text x="55.9" y="62.9">/PPU_A9_IN</text>
<text x="95.1" y="63.1">BUF</text>
<text x="329" y="60.4">CPU_A4_IN</text>
<text x="329" y="62.9">CPU_A5_IN</text>
<text x="329" y="65.5">CPU_A6_IN</text>
<text x="355.7" y="60.4">D4</text>
<text x="355.7" y="62.9">D5</text>
<text x="355.7" y="65.5">D6</text>
<text x="365.6" y="60.4">Q4</text>
<text x="365.6" y="62.9">Q5</text>
<text x="365.6" y="65.5">Q6</text>
<text x="400.2" y="65.5">PPU_A0_IN</text>
<text x="434.4" y="60.4">B2</text>
<text x="434.4" y="65.5">C1</text>
<text x="36.7" y="68.1">INVERTER</text>
<text x="230.2" y="70.6">BL103</text>
<text x="329" y="68.1">CPU_A7_IN</text>
<text x="329" y="70.6">CPU_A8_IN</text>
<text x="355.7" y="68.1">D7</text>
<text x="355.7" y="70.6">D8</text>
<text x="365.6" y="68.1">Q7</text>
<text x="365.6" y="70.6">Q8</text>
<text x="432.9" y="70.7">NANDMUX3</text>
<text x="434.4" y="68.1">C2</text>
<text x="329" y="73.1">CPU_A9_IN</text>
<text x="355.7" y="73.1">D9</text>
<text x="365.6" y="73.1">Q9</text>
<text x="248.8" y="82.2">INV2</text>
<text x="354.2" y="82.2">LAT10</text>
<text x="355.7" y="78.2">LE</text>
<text x="434.4" y="78.2">A1</text>
<text x="434.4" y="80.8">A2</text>
<text x="445.7" y="80.8">X</text>
<text x="462.3" y="80.8">IRAM_A1</text>
<text x="143.4" y="85.8">CPU_D0_IN</text>
<text x="143.4" y="88.4">CPU_D1_IN</text>
<text x="170.2" y="85.8">D0</text>
<text x="170.2" y="88.4">D1</text>
<text x="180.1" y="85.8">Q0</text>
<text x="180.1" y="88.4">Q1</text>
<text x="198.2" y="85.8">D0</text>
<text x="198.2" y="88.4">D1</text>
<text x="208.1" y="85.8">Q0</text>
<text x="208.1" y="88.4">Q1</text>
<text x="274.4" y="85.8">A1</text>
<text x="274.4" y="88.4">A2</text>
<text x="285.7" y="88.4">X</text>
<text x="302.3" y="88.4">IRAM_WR_D7</text>
<text x="405.1" y="85.8">M1_Z1</text>
<text x="434.4" y="85.8">B1</text>
<text x="434.4" y="88.4">B2</text>
<text x="143.4" y="90.9">CPU_D2_IN</text>
<text x="143.4" y="93.5">CPU_D3_IN</text>
<text x="143.4" y="96">CPU_D4_IN</text>
<text x="170.2" y="90.9">D2</text>
<text x="170.2" y="93.5">D3</text>
<text x="170.2" y="96">D4</text>
<text x="180.1" y="90.9">Q2</text>
<text x="180.1" y="93.5">Q3</text>
<text x="180.1" y="96">Q4</text>
<text x="198.2" y="90.9">D2</text>
<text x="198.2" y="93.5">D3</text>
<text x="198.2" y="96">D4</text>
<text x="208.1" y="90.9">Q2</text>
<text x="208.1" y="93.5">Q3</text>
<text x="208.1" y="96">Q4</text>
<text x="237.2" y="93.5">PPU_D7_IN_BUF</text>
<text x="274.4" y="93.5">B1</text>
<text x="274.4" y="96">B2</text>
<text x="400.2" y="93.5">PPU_A1_IN</text>
<text x="434.4" y="93.5">C1</text>
<text x="434.4" y="96">C2</text>
<text x="143.4" y="98.5">CPU_D5_IN</text>
<text x="143.4" y="101">CPU_D6_IN</text>
<text x="170.2" y="98.5">D5</text>
<text x="170.2" y="101">D6</text>
<text x="180.1" y="98.5">Q5</text>
<text x="180.1" y="101">Q6</text>
<text x="198.2" y="98.5">D5</text>
<text x="198.2" y="101">D6</text>
<text x="208.1" y="98.5">Q5</text>
<text x="208.1" y="101">Q6</text>
<text x="272.9" y="98.7">NANDMUX2</text>
<text x="432.9" y="98.7">NANDMUX3</text>
<text x="143.4" y="103.6">CPU_D7_IN</text>
<text x="170.2" y="103.6">D7</text>
<text x="180.1" y="103.6">Q7</text>
<text x="198.2" y="103.6">D7</text>
<text x="208.1" y="103.6">Q7</text>
<text x="274.4" y="106.2">A1</text>
<text x="434.4" y="106.2">A1</text>
<text x="168.8" y="112.6">LAT8</text>
<text x="170.2" y="108.7">LE</text>
<text x="196.7" y="112.6">LAT8</text>
<text x="198.2" y="108.7">LE</text>
<text x="237.2" y="113.7">PPU_D6_IN_BUF</text>
<text x="274.4" y="108.7">A2</text>
<text x="274.4" y="113.7">B1</text>
<text x="285.7" y="108.7">X</text>
<text x="302.3" y="108.7">IRAM_WR_D6</text>
<text x="405.1" y="113.7">M1_Z2</text>
<text x="434.4" y="108.7">A2</text>
<text x="434.4" y="113.7">B1</text>
<text x="445.7" y="108.7">X</text>
<text x="462.3" y="108.7">IRAM_A2</text>
<text x="272.9" y="119">NANDMUX2</text>
<text x="274.4" y="116.3">B2</text>
<text x="434.4" y="116.3">B2</text>
<text x="400.2" y="121.4">PPU_A2_IN</text>
<text x="434.4" y="121.4">C1</text>
<text x="434.4" y="123.9">C2</text>
<text x="274.4" y="126.4">A1</text>
<text x="274.4" y="129">A2</text>
<text x="285.7" y="129">X</text>
<text x="302.3" y="129">IRAM_WR_D5</text>
<text x="432.9" y="126.6">NANDMUX3</text>
<text x="237.2" y="134.1">PPU_D5_IN_BUF</text>
<text x="274.4" y="134.1">B1</text>
<text x="274.4" y="136.6">B2</text>
<text x="434.4" y="134.1">A1</text>
<text x="434.4" y="136.6">A2</text>
<text x="445.7" y="136.6">X</text>
<text x="462.3" y="136.6">IRAM_A3</text>
<text x="171.3" y="140.5">NAND_2</text>
<text x="272.9" y="139.3">NANDMUX2</text>
<text x="405.1" y="141.7">M1_Z3</text>
<text x="434.4" y="141.7">B1</text>
<text x="274.4" y="146.8">A1</text>
<text x="274.4" y="149.3">A2</text>
<text x="285.7" y="149.3">X</text>
<text x="302.3" y="149.3">IRAM_WR_D4</text>
<text x="400.2" y="149.3">PPU_A3_IN</text>
<text x="434.4" y="144.3">B2</text>
<text x="434.4" y="149.3">C1</text>
<text x="237.2" y="154.4">PPU_D4_IN_BUF</text>
<text x="274.4" y="154.4">B1</text>
<text x="432.9" y="154.5">NANDMUX3</text>
<text x="434.4" y="151.9">C2</text>
<text x="272.9" y="159.6">NANDMUX2</text>
<text x="274.4" y="157">B2</text>
<text x="274.4" y="167.1">A1</text>
<text x="434.4" y="162">A1</text>
<text x="434.4" y="164.6">A2</text>
<text x="445.7" y="164.6">X</text>
<text x="462.3" y="164.6">IRAM_A4</text>
<text x="274.4" y="169.7">A2</text>
<text x="285.7" y="169.7">X</text>
<text x="302.3" y="169.7">IRAM_WR_D3</text>
<text x="405.1" y="169.7">M1_Z4</text>
<text x="434.4" y="169.7">B1</text>
<text x="434.4" y="172.2">B2</text>
<text x="19.5" y="177.3">IRAM_RD_D1_BUF</text>
<text x="237.2" y="174.7">PPU_D3_IN_BUF</text>
<text x="272.9" y="179.9">NANDMUX2</text>
<text x="274.4" y="174.7">B1</text>
<text x="274.4" y="177.3">B2</text>
<text x="400.2" y="177.3">PPU_A4_IN</text>
<text x="434.4" y="177.3">C1</text>
<text x="434.4" y="179.8">C2</text>
<text x="64.6" y="181.2">NAND_2</text>
<text x="130.7" y="185">INVERTER</text>
<text x="148.4" y="185">INVERTER</text>
<text x="432.9" y="182.5">NANDMUX3</text>
<text x="102.7" y="186.3">NAND_5</text>
<text x="274.4" y="187.4">A1</text>
<text x="274.4" y="190">A2</text>
<text x="285.7" y="190">X</text>
<text x="302.3" y="190">IRAM_WR_D2</text>
<text x="434.4" y="190">A1</text>
<text x="237.2" y="195.1">PPU_D2_IN_BUF</text>
<text x="274.4" y="195.1">B1</text>
<text x="274.4" y="197.6">B2</text>
<text x="405.1" y="197.6">M1_Z5</text>
<text x="434.4" y="192.5">A2</text>
<text x="434.4" y="197.6">B1</text>
<text x="445.7" y="192.5">X</text>
<text x="462.3" y="192.5">IRAM_A5</text>
<text x="64.6" y="199">NAND_2</text>
<text x="272.9" y="200.3">NANDMUX2</text>
<text x="434.4" y="200.1">B2</text>
<text x="274.4" y="207.8">A1</text>
<text x="400.2" y="205.2">PPU_A5_IN</text>
<text x="434.4" y="205.2">C1</text>
<text x="434.4" y="207.8">C2</text>
<text x="19.5" y="212.8">IRAM_RD_D3_BUF</text>
<text x="237.2" y="215.4">PPU_D1_IN_BUF</text>
<text x="274.4" y="210.3">A2</text>
<text x="274.4" y="215.4">B1</text>
<text x="285.7" y="210.3">X</text>
<text x="302.3" y="210.3">IRAM_WR_D1</text>
<text x="432.9" y="210.4">NANDMUX3</text>
<text x="64.6" y="216.8">NAND_2</text>
<text x="272.9" y="220.6">NANDMUX2</text>
<text x="274.4" y="217.9">B2</text>
<text x="434.4" y="217.9">A1</text>
<text x="434.4" y="220.5">A2</text>
<text x="445.7" y="220.5">X</text>
<text x="462.3" y="220.5">IRAM_A6</text>
<text x="405.1" y="225.5">M1_Z6</text>
<text x="434.4" y="225.5">B1</text>
<text x="19.5" y="230.6">IRAM_RD_D5_BUF</text>
<text x="274.4" y="228.1">A1</text>
<text x="274.4" y="230.6">A2</text>
<text x="285.7" y="230.6">X</text>
<text x="302.3" y="230.6">IRAM_WR_D0</text>
<text x="400.2" y="233.2">PPU_A6_IN</text>
<text x="434.4" y="228.1">B2</text>
<text x="434.4" y="233.2">C1</text>
<text x="64.6" y="234.6">NAND_2</text>
<text x="237.2" y="235.7">PPU_D0_IN_BUF</text>
<text x="274.4" y="235.7">B1</text>
<text x="274.4" y="238.2">B2</text>
<text x="432.9" y="238.4">NANDMUX3</text>
<text x="434.4" y="235.7">C2</text>
<text x="31" y="243.3">MUX3A</text>
<text x="272.9" y="240.9">NANDMUX2</text>
<text x="434.4" y="245.9">A1</text>
<text x="19.5" y="248.4">IRAM_RD_D7_BUF</text>
<text x="434.4" y="248.4">A2</text>
<text x="445.7" y="248.4">X</text>
<text x="462.3" y="248.4">IRAM_A7</text>
<text x="64.6" y="252.3">NAND_2</text>
<text x="405.1" y="253.5">M1_Z7</text>
<text x="434.4" y="253.5">B1</text>
<text x="434.4" y="256">B2</text>
<text x="219.6" y="261.2">INVERTER</text>
<text x="400.2" y="261.1">PPU_A7_IN</text>
<text x="434.4" y="261.1">C1</text>
<text x="434.4" y="263.6">C2</text>
<text x="432.9" y="266.3">NANDMUX3</text>
<text x="19.5" y="273.8">IRAM_RD_D0_BUF</text>
<text x="434.4" y="273.8">A1</text>
<text x="64.6" y="277.7">NAND_2</text>
<text x="130.7" y="281.6">INVERTER</text>
<text x="148.4" y="281.6">INVERTER</text>
<text x="219.6" y="279">INVERTER</text>
<text x="405.1" y="281.4">M1_Z8</text>
<text x="434.4" y="276.3">A2</text>
<text x="434.4" y="281.4">B1</text>
<text x="445.7" y="276.3">X</text>
<text x="462.3" y="276.3">IRAM_A8</text>
<text x="102.7" y="282.8">NAND_5</text>
<text x="434.4" y="284">B2</text>
<text x="19.5" y="291.6">IRAM_RD_D2_BUF</text>
<text x="297.2" y="289">BH17</text>
<text x="400.2" y="289">PPU_A8_IN</text>
<text x="434.4" y="289">C1</text>
<text x="434.4" y="291.6">C2</text>
<text x="64.6" y="295.5">NAND_2</text>
<text x="250" y="295.5">NAND_3</text>
<text x="278" y="294.3">INVERTER</text>
<text x="432.9" y="294.3">NANDMUX3</text>
<text x="434.4" y="301.7">A1</text>
<text x="434.4" y="304.3">A2</text>
<text x="445.7" y="304.3">X</text>
<text x="462.3" y="304.3">IRAM_A9</text>
<text x="297.2" y="306.8">BH19</text>
<text x="405.1" y="309.4">M1_Z9</text>
<text x="434.4" y="309.4">B1</text>
<text x="434.4" y="311.9">B2</text>
<text x="64.6" y="313.3">NAND_2</text>
<text x="250" y="313.3">NAND_3</text>
<text x="278" y="312">INVERTER</text>
<text x="400.2" y="317">PPU_A9_IN</text>
<text x="434.4" y="317">C1</text>
<text x="432.9" y="322.2">NANDMUX3</text>
<text x="434.4" y="319.5">C2</text>
<text x="19.5" y="327.1">IRAM_RD_D4_BUF</text>
<text x="278" y="329.8">INVERTER</text>
<text x="297.2" y="324.6">BH21</text>
<text x="64.6" y="331.1">NAND_2</text>
<text x="250" y="331.1">NAND_3</text>
<text x="19.5" y="344.9">IRAM_RD_D6_BUF</text>
<text x="198.6" y="344.9">MUXA3</text>
<text x="278" y="347.6">INVERTER</text>
<text x="297.2" y="342.4">BH23</text>
<text x="64.6" y="348.9">NAND_2</text>
<text x="219.6" y="350.1">INVERTER</text>
<text x="250" y="348.9">NAND_3</text>
<text x="444.6" y="359.1">TITLE:</text>
<text x="508.1" y="359.1">DATE:</text>
<text x="297.2" y="362.7">BH32</text>
<text x="250" y="369.2">NOR_2</text>
<text x="278" y="367.9">INVERTER</text>
<text x="508.1" y="369.2">PAGE:</text>
<text x="444.6" y="375.6">BY:</text>
<text x="452.2" y="375.6">Sean Gonsalves</text>
<text x="490.3" y="375.6">REV:</text>
<text x="497.9" y="375.6">Prelim</text>
</g>
</svg>
